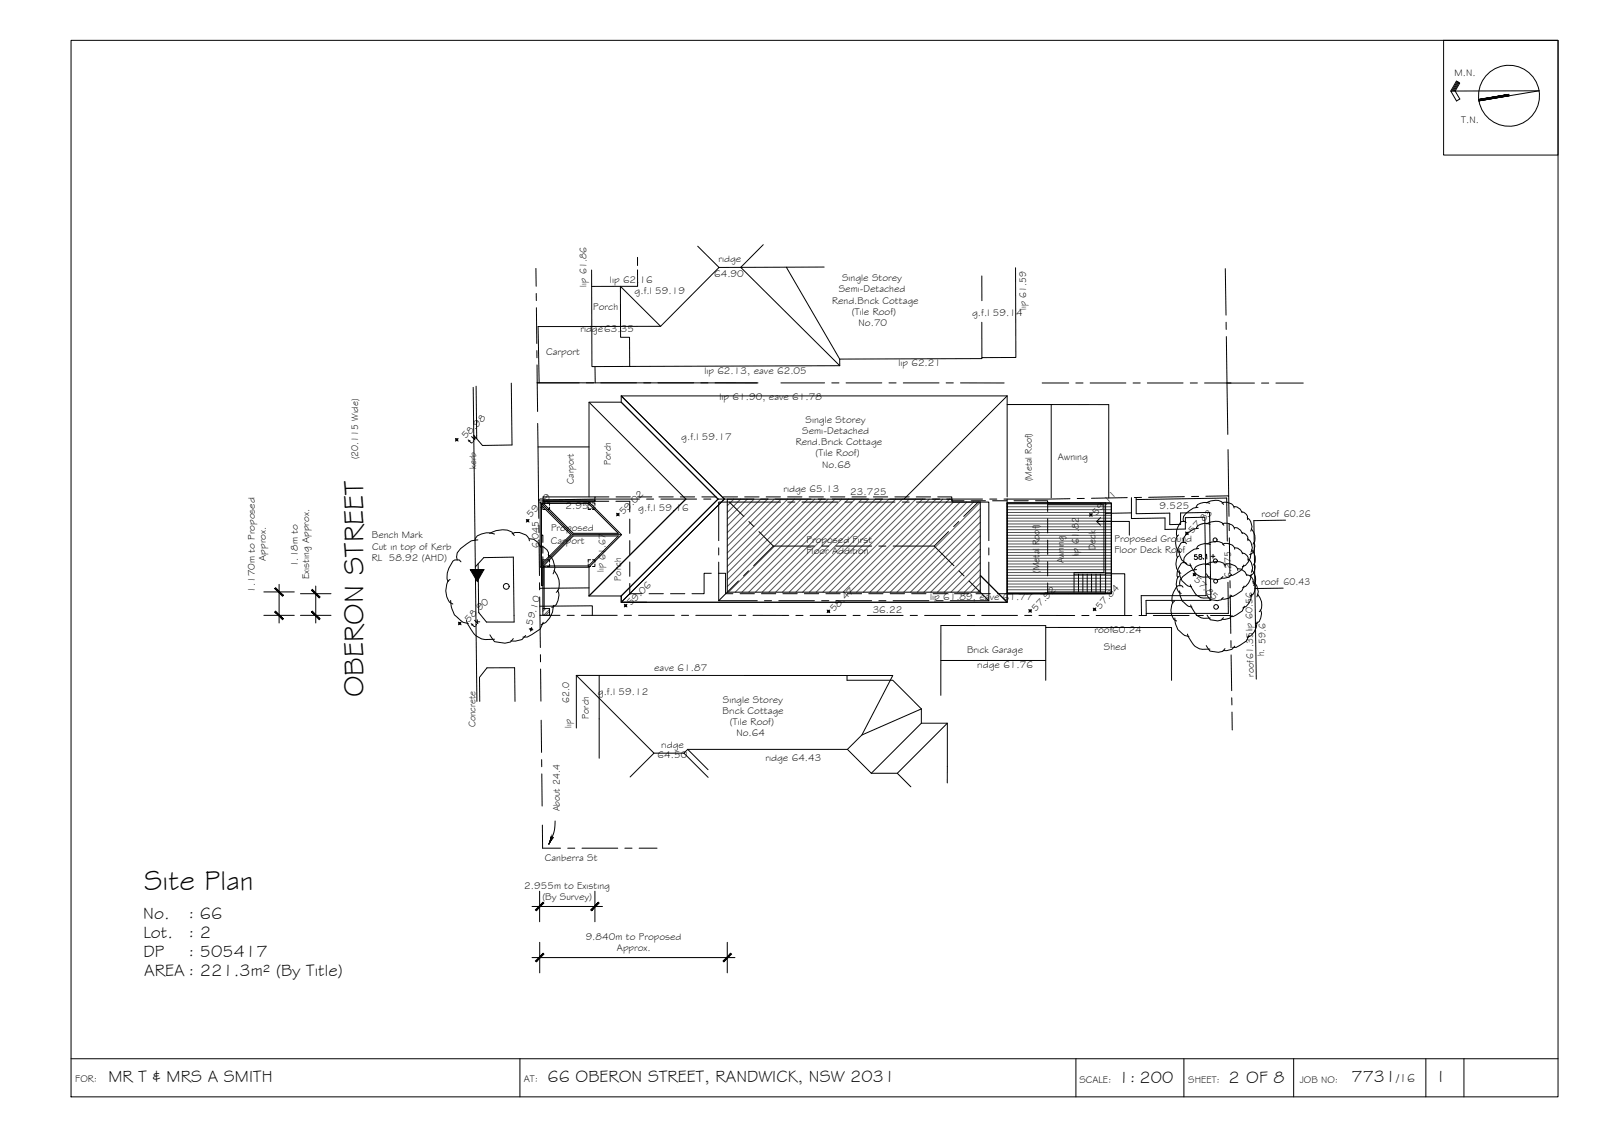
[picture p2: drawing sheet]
<svg xmlns="http://www.w3.org/2000/svg" width="420mm" height="297mm" viewBox="0 0 420 297" stroke-linecap="round" stroke-linejoin="round" font-family="sans-serif">
<!-- layer: HATCH -->
<g fill="none" stroke="#545454" stroke-width=".26">
<path d="M192.5 130.9l-1.8 1.7M194.2 130.9l-3.5 3.5M196 130.9l-5.3 5.2M197.8 130.9l-7.1 7M199.5 130.9l-8.8 8.8M201.3 130.9l-10.6 10.5M203.1 130.9l-12.4 12.3M204.8 130.9l-14.1 14.1M206.6 130.9l-15.9 15.8M208.4 130.9l-17.7 17.6M210.1 130.9l-19.4 19.4M211.9 130.9l-21.2 21.1"/>
<path d="M213.7 130.9l-23 22.9M215.4 130.9l-24.3 24.4M217.2 130.9l-24.4 24.4M219 130.9l-24.4 24.4M220.7 130.9l-24.3 24.4M222.5 130.9l-24.4 24.4M224.3 130.9l-24.4 24.4M226 130.9l-24.3 24.4M227.8 130.9l-24.4 24.4M229.6 130.9l-24.4 24.4M231.4 130.9l-24.4 24.4M233.1 130.9l-24.4 24.4"/>
<path d="M234.9 130.9l-24.4 24.4M236.7 130.9l-24.4 24.4M238.4 130.9l-24.4 24.4M240.2 130.9l-24.4 24.4M242 130.9l-24.4 24.4M243.7 130.9l-24.3 24.4M245.5 130.9l-24.4 24.4M247.3 130.9l-24.4 24.4M249 130.9l-24.4 24.4M250 131.6l-23.6 23.7M251.8 131.6l-23.6 23.7M253.6 131.6l-23.6 23.7"/>
<path d="M255.3 131.6l-23.6 23.7M257.1 131.6l-23.6 23.7M257.1 133.4l-21.8 21.9M257.1 135.2l-20.1 20.1M257.1 136.9l-18.3 18.4M257.1 138.7l-16.5 16.6M264.1 139.6h27.4M264.1 138.9h27.4M264.1 138.1h27.4M264.1 137.4h27.4M264.1 136.6h27.4M264.1 135.9h27.4"/>
<path d="M264.1 135.1h27.4M264.1 134.4h27.4M264.1 133.6h27.4M264.1 132.9h27.4M264.1 132.1h27.4M142.6 159.5l-.2 .3M143.1 159.5l-.7 .8M144.1 159.8l-1.5 1.5M257.1 140.5l-14.8 14.8M257.1 142.3l-13 13M257.1 144l-11.2 11.3M257.1 145.8l-9.5 9.5"/>
<path d="M257.1 147.5l-7.7 7.8M257.1 149.3l-5.9 6M257.1 151.1l-4.2 4.2M257.1 152.9l-2.4 2.4M257.1 154.6l-.6 .7M264.1 155.4h27.4M264.1 154.6h27.4M264.1 153.9h27.4M264.1 153.1h27.4M264.1 152.4h27.4M264.1 151.6h27.4M264.1 150.8h27.4"/>
<path d="M264.1 150.1h27.4M264.1 149.4h27.4M264.1 148.6h27.4M264.1 147.9h27.4M264.1 147.1h27.4M264.1 146.4h27.4M264.1 145.6h27.4M264.1 144.9h27.4M264.1 144.1h27.4M264.1 143.4h27.4M264.1 142.6h27.4M264.1 141.9h27.4"/>
<path d="M264.1 141.1h27.4M264.1 140.3h27.4M144.1 160.3l-1 1"/>
</g>
<!-- layer: BORDER -->
<g fill="none" stroke="#000" stroke-width=".26">
<path d="M18.6 10.6h390v277h-390zM378.6 10.6h30v30.1h-30zM380.5 23.9l1.5-2.6 .8 .5-1.2 2.1 1.3 2.1-.9 .5-1.5-2.6 23.2-.1-15.8 2.6M382.2 21.4l-1.4 2.5M382.4 21.5l-1.3 2.4M382.6 21.6l-1.2 2.3M395.7 24.8l-7.9 1.3M18.6 277.6h390M136.4 277.6v10M282.2 277.6v10M310.5 277.6v10M339.3 277.6v10"/>
<path d="M374 277.6v10M383.9 277.6v10"/>
<circle cx="395.8" cy="25.1" r="8"/>
</g>
<!-- layer: ROOFPLAN EXIST. -->
<g fill="none" stroke="#000" stroke-width=".26">
<path d="M155.2 70.8v25.3h9.9M155.2 75.1h7.5l10.6 10.4M167.2 67.5v2.1M183 64.6l5.6 5.5-15.3 15.4-18.1 .1M200.2 64.1l-5.9 6 25.9 25.8M206.2 70.1l14 24M216.2 70l-27.6 .1M257.5 72.3v6.5M266.3 70.2l.1 23.5-8.9 .1v.2l-37.3 .1v1.8l-55.1 .2v-7.7h-2.3l-.1-13.3h4.5v-4.3M257.5 84.5v9.3M154.5 105.4l25.4 25.4-25.4 25.4M264.1 103.8h-101.2l27.1 27"/>
<path d="M264.1 106.1h26.7v24.5M264.1 103.8v26.5M264.1 103.8l-27 27M275.7 106.1v24.4M154.5 130.3v-24.9h8.4l25.4 25.4M188.3 130.8l-25.4 25.4M188.3 130.8l-25.4-25.4v-1.6l27.1 27M190 130.8l-27.1 27.1h101.2v-26h16.2M264.1 130.8v27.1l-7-7.1 7 7.1h-101.2l27.1-27.1M337.2 136.4l-8.3 .1 .6 41.5M154.5 156.2h8.4v1.7M154.5 148.7v7.5"/>
<path d="M264.1 155.7h16.2M336.5 154.2l-7.4 .1M151.2 177.1l20.3 20.4-6.2 6.2M151.2 177.1h71M151.2 177.1v13.8M157.1 177.1v21.7M222.2 177.1v1.2h12l7.4 7.6M222.2 177.1h12l-8.2 15.6M246.7 173.2h27.6M274.3 178.4v-14.4h-27.5l-.1 18.3M274.3 164.5h33v13.9M171.5 197.5h7.9"/>
<path d="M179.4 197.5l1-1h41.9l6.2 6.2M179.4 197.5l6.3 6.3M180.4 196.5l5.3 5.3M241.6 185.9l-15.6 6.8-3.7 3.8M241.6 185.9v3.7M248.5 189.6l-13.2 13.1M228.5 202.7l13.1-13.1h6.9l-.1 15.7M228.5 202.7h6.8M235.3 202.7l3.6 3.6"/>
</g>
<!-- layer: EXISTING -->
<g fill="none" stroke="#000" stroke-width=".26">
<path d="M155.2 85.6h-14.1l.3 14.8M156 96.1l.1 4.3M124.1 101.6l.2 12.5M124.3 114.1l.8 69.8M124.9 101.3l.1 13.7M134.1 100.4l.2 16.3-7.8 .1-2.2-2.7M141.1 117.2h13.4M156 130.3h-13.6v1.1h13.6M159.7 130.3h-3.7v1.1h3.7M161.5 131.4h3.7v2.8M161.6 130.3h3.7M165.2 136.1v3.7"/>
<path d="M167.2 130.3h3.7M172.8 130.3h3.8M178.4 130.3h3.8M184.1 130.3h3.7M189.7 130.3h3.7M195.3 130.3h3.8M200.9 130.3h3.8M206.6 130.3h3.7M212.2 130.3h3.7M217.8 130.3h3.8M223.4 130.3h3.8M229.1 130.3h3.7"/>
<path d="M234.7 130.3h3.7M240.3 130.3h3.8M245.9 130.3h3.7v1h3.2M254.7 131.3h3.8M260.3 131.3h3.8M265.9 131.3h3.8M271.6 131.3h3.2v2.8M274.8 131.9h15.2v23.8h-9.7M274.8 132.3h14.7v17.8h-7.8v5.1M274.8 136v3.7M296.7 134.5l-6.7 .1M296.7 130.5v5.4l8.8-.1v3l5.4-.1v-3l5.1-.1 .3 20.6h-17l.1 5.2"/>
<path d="M298 130.5v4.2l8.8-.2v3h2.8v-3l7.6-.2 .4 23.1h-17v4M298 131l23.7-.4 .2 11.3M125.4 147.8l.1 12.8 2.1 2.5h7.2l-.2-17-7.7 .1-2.2 2.4M141.6 158.9l13.7-.1v2.5M154.5 154.1l-13 .1M165.2 153v2.8l3.2-.1M165.2 141.7v3.8M165.2 147.3v3.8M170.2 155.7h3.8M175.9 155.7h3.7M186.5 150.3h-1.8v5.4h-3.2M188.4 150.3h1.9v5.4h1.9"/>
<path d="M194.1 155.7h3.8M199.7 155.7h3.8M205.3 155.7h3.8M211 155.7h3.7M216.6 155.7h3.8M222.2 155.7h3.8M227.8 155.7h3.8M233.5 155.7h3.7M239.1 155.7h3.8M244.7 155.7h3.8M250.3 155.7h3.8M256 155.7h3.7"/>
<path d="M261.6 155.7h3.8M267.2 155.7h3.8M274.8 152.8v2.9h-2M274.8 141.6v3.7M274.8 147.2v3.8M274.8 155.2h15.2M281.7 150.5h8.3M282.9 150.5v4.7M284 150.5v4.7M285.1 150.5v4.7M286.3 150.5v4.7M287.5 150.5v4.7"/>
<path d="M288.6 150.5v4.7M290 150.4h5v11M322.1 152.6l.1 8.2h-21.6M125.8 183.9v-6.3l1.9-2.5h7.3l.1 8.8"/>
</g>
<!-- layer: DIMENSION -->
<g fill="none" stroke="#000" stroke-width=".26">
<path d="M69.2 155.2h8M73.2 153.2v10.1M78.8 155.7h8M82.8 153.6v9.7M162.9 156.2v1.7h6.7M69.2 161.3h8M78.8 161.3h8M139.5 237.7h18.5M141.5 233.7v8M156 233.7v8M139.5 251.1h53.3M141.5 247.1v8"/>
<path d="M190.7 247.1v8"/>
</g>
<!-- layer: 0 -->
<g fill="#000" stroke="#000" stroke-width=".26">
<path d="M72.1 154.3l2 2 .2-.2zM72.1 154.3l.2-.2 2 2z"/>
<path d="M81.7 154.7l2 2.1 .2-.3zM81.9 154.5l2 2-2.2-1.8z"/>
<path d="M72.1 160.4l2.2 1.8-2-2zM72.1 160.4l2.2 1.8-.2 .2z"/>
<path d="M81.9 160.2l-.2 .2 2.2 1.8zM81.7 160.4l2.2 1.8-.2 .2z"/>
<path d="M142.4 236.6l-2 1.9 .2 .3zM142.4 236.6l.2 .2-2 2z"/>
<path d="M156.9 236.6l-1.8 2.2 2-2zM156.9 236.6l-1.8 2.2-.2-.3z"/>
<path d="M142.4 249.9l-1.8 2.3 2-2.1zM142.4 249.9l-1.8 2.3-.2-.3z"/>
<path d="M189.6 251.9l.3 .3 1.8-2.3zM191.7 249.9l.2 .2-2 2.1z"/>
</g>
<!-- layer: BORDER -->
<g fill="#000" stroke="#000" stroke-width=".26">
<path d="M387.8 26.1l8-1-7.9 1.3zM387.9 26.4l7.9-1.3z"/>
<path d="M387.8 26.1l8-1-.1-.3zM387.8 26.1l7.9-1.3z"/>
</g>
<!-- layer: BOUNDARY -->
<g fill="none" stroke="#000" stroke-width=".26">
<path d="M140.6 70.4v4.6M140.6 76.9l.1 1.9M321.4 70.4l.1 12.2M140.7 80.7l.1 9.4M140.8 91.9v1.9M140.9 95.7v4.7M321.6 84.5v1.9M321.6 88.2l.4 25.7M140.9 100.4l.1 7.5M140.9 100.4h11M141 111l.3 20.1M153.8 100.4h1.9"/>
<path d="M157.6 100.4h9.3M168.8 100.4h1.9M172.6 100.4h9.3M183.8 100.4h1.9M187.5 100.4h11.1M204.8 100.4h11.5M218.2 100.4h1.8M221.9 100.4h9.4M233.2 100.4h1.8M236.9 100.4h9.4M248.1 100.4h1.9M251.9 100.4h11.5"/>
<path d="M273.3 100.4h7M282.2 100.4h1.8M285.9 100.4h9.4M297.2 100.4h1.8M300.9 100.4h9.4M312.2 100.4h1.8M315.9 100.4h7M321.8 100.4h7.2M322.1 117.9l.1 12.1M330.9 100.4h1.8M334.6 100.4h7.2M141.3 137.8l.1 1.9"/>
<path d="M167.7 130.8l-26.4 .3v4.8M169.6 130.8h1.8M173.3 130.8h9.4M184.6 130.8h1.8M188.3 130.8h9.4M199.6 130.8h1.9M203.3 130.8h9.4M214.6 130.8h1.8M218.3 130.8h9.4M229.6 130.8h1.8M233.3 130.8h9.4M244.6 130.8h1.9"/>
<path d="M248.3 130.8h9.4M259.6 130.8h1.8M280.6 130.7l-17.3 .1M284.4 130.7h-1.9M295.6 130.5l-9.3 .1M299.4 130.4h-1.9M310.6 130.2l-9.3 .2M314.4 130.1l-1.9 .1M316.3 130.1l5.9-.1 .1 5.4M322.4 137.3v1.8M141.4 141.5l.1 9.4M141.5 152.8v1.8"/>
<path d="M141.5 156.5l.1 4.8h5.3M322.4 141l.2 9.4M322.6 152.2v1.9M322.7 156l.1 10.1M141.6 161.3l.1 8.5M141.7 171.6l.1 1.9M141.8 175.4l.1 8.4M148.7 161.3h1.9M152.5 161.3h9.4M163.7 161.3h1.9M167.5 161.3h9.4M178.7 161.3h1.9"/>
<path d="M182.5 161.3h9.4M193.7 161.3h1.9M197.5 161.3h9.4M208.7 161.3h1.9M212.5 161.3h9.4M223.7 161.3h1.9M227.5 161.3h9.4M238.7 161.3h1.9M242.5 161.3h9.3M253.7 161.3h1.9M257.5 161.3h9.4M268.7 161.3h1.9"/>
<path d="M272.5 161.3l9.4 .1M283.7 161.4h1.9M287.5 161.4h9.3M298.7 161.4h1.9M302.5 161.4h9.4M313.7 161.4h1.9M317.5 161.4h5.2M322.8 168l.1 1.8M322.9 171.7l.1 9.4M141.9 188.8l.1 8.5M142.1 199.2v1.8M323.1 182.9v1.9"/>
<path d="M323.1 186.7l.1 4.7M142.1 202.9l.1 8.4M142.2 216.3l.1 6.1h4.7M148.9 222.4h1.9M152.6 222.4h9.4M163.9 222.4h1.9M167.6 222.4h4.7"/>
</g>
<!-- layer: BDY_01 -->
<path d="M140.9 100.4h57.9" fill="none" stroke="#000" stroke-width=".26"/>
<!-- layer: TEXT -->
<path d="M145.2 219.5l-1.3 1.9M145.6 215.2l-.2 2.3-.7 2.1-.2-.1 .1-.3" fill="none" stroke="#000" stroke-width=".26"/>
<g fill="#000" stroke="#000" stroke-width=".26">
<path d="M144.3 220.5l-.4 .9zM144.5 219.5l.2 .1-.2 .8z"/>
<path d="M123.4 149.4h3.5zM123.4 149.4l1.8 3 1.7-3z"/>
<path d="M144.5 219.5l-.1 1zM144.5 219.5l-.1 1z"/>
<path d="M144.4 220.1l-.1 .6zM144.4 220.1l-.1 .6z"/>
<path d="M144.4 220v.5zM144.4 220v.5z"/>
<path d="M144.7 219.6l-.2 .8zM144.7 219.6l.3 .1-.3 .4z"/>
</g>
<!-- layer: HGTS_11 -->
<g fill="none" stroke="#000" stroke-width=".26">
<path d="M119.5 114.9l.6 .7M120.1 114.9l-.6 .7M122.8 115.3l.7 .7h.4M123.3 115.5l-.3 .3M123.7 114.5l.9 .8M124.1 115.6h.1M124.4 114.3v.9M124.4 114.8l.6 .1M138 136.2l.8 .7M138.8 136.2l-.8 .7M161.7 134.5l.7 .7M162.4 134.5l-.7 .7"/>
<path d="M285.8 134.6l.7 .8M286.5 134.6l-.7 .8M310.9 139.5l.7 .7M311.6 139.5l-.7 .7M163.7 158.4l.7 .7M164.4 158.4l-.7 .7M216.9 159.9l.7 .7M217.6 159.9l-.7 .7M269.8 159.8l.7 .7M270.5 159.8l-.7 .7M286.7 159.4l.8 .7M287.4 159.4l-.7 .7"/>
<path d="M312.9 150.3l.7 .7M313.6 150.3l-.7 .7M313.9 145.4l-.6 .1v.5a.44 .44 0 0 1 .6 0 .44 .44 0 0 1 0 .6 .44 .44 0 0 1-.7-.1M314.5 145.5v.3a.51 .51 0 0 1 .6 .1 .51 .51 0 0 1 0 .7h-.6a.51 .51 0 0 1 0-.6 .51 .51 0 0 1 .6-.2v-.4zM315.7 146.5h.1M316.2 145.6l.2-.3 .1 1.3M317.6 145.9h1M318.1 145.3v1M120.2 163.1l.7 .7M120.9 163.1l-.7 .7M123.6 163.5l.7 .7h.4M124 163.6l-.3 .3"/>
<path d="M124.5 162.6l.9 .9M124.9 163.8h.1M125.2 162.5v.8M125.2 163h.6M138.8 164.9l1 .2M139.4 164.5l-.2 1"/>
<circle cx="119.8" cy="115.3" r=".24"/>
<circle cx="138.4" cy="136.5" r=".24"/>
<circle cx="162" cy="134.9" r=".24"/>
<circle cx="286.1" cy="135" r=".24"/>
<circle cx="311.3" cy="139.8" r=".24"/>
<circle cx="164.1" cy="158.8" r=".24"/>
<circle cx="287.1" cy="159.7" r=".24"/>
<circle cx="313.2" cy="150.6" r=".24"/>
<circle cx="120.6" cy="163.4" r=".24"/>
<circle cx="139.3" cy="165" r=".24"/>
<circle cx="217.3" cy="160.3" r=".24"/>
<circle cx="270.2" cy="160.2" r=".24"/>
</g>
<!-- layer: 0.13 -->
<g fill="none" stroke="#000" stroke-width=".26">
<path d="M128.4 139.9a6.1 6.1 0 0 1 5.8-.4l.7 .9M134.3 139.9a3.4 3.4 0 0 1 4.5 1.3v.6M142.4 132.9v.7h.6M142.4 131.1h13.6v.3h-13.6zM143 131.8h-.6v.7M143.5 131.8h.6v.7M144.1 132.9v.7h-.6M154.3 132.9v.7h.6M154.9 131.8h-.6v.7M155.4 131.8h.6v.7M156 132.9v.7h-.6M311.1 137l-.3-.3h-.8a3.5 3.5 0 0 0-1.2 4"/>
<path d="M314.2 133h-.2a5.7 5.7 0 0 0-3.6 2.4v1.3M314.3 138.5h-.2a5.7 5.7 0 0 0-3.6 2.4v1.3M316.4 131.8a4.4 4.4 0 0 1 4-.2l.5 .6M316.4 137.3a4.4 4.4 0 0 1 4.1-.3l.5 .7M317.3 131.9a3.1 3.1 0 0 0-3.5 .9l-.1 .3M317.4 137.4a3.1 3.1 0 0 0-3.6 .8v.4M320.5 131.9a2.4 2.4 0 0 1 3.1 .9l.1 .4M320.6 137.4a2.45 2.45 0 0 1 3.1 .9l.1 .4M323.7 132.8a2.45 2.45 0 0 1 2.1 1.6M323.8 138.3a2.45 2.45 0 0 1 2 1.6M325.6 134.1a1.79 1.79 0 0 1 1.6 2.1M325.7 139.7a1.76 1.76 0 0 1 1.6 2"/>
<path d="M327.1 135.7a2.72 2.72 0 0 1 .9 3.5M328.2 138.6a3.1 3.1 0 0 1 .4 4.1M118.1 151.9l-.6 .4a5.5 5.5 0 0 0 .4 5.6l.9 .5M118.2 157.4v.4a6.5 6.5 0 0 0 3.2 5.3l1.4 .4M120.9 147.3l-.4-.5h-1.2a6.2 6.2 0 0 0-2.1 5l.4 .7M125.3 141.6l-1.7 .2-2.8 2-.9 1.1-.2 1.1 .2 .8M129.7 140a4.9 4.9 0 0 0-4.5 .5l-.5 .7-.1 .4M138.8 141.2a3.4 3.4 0 0 1 3 2.3M141.6 143.2a2.53 2.53 0 0 1 2.3 3M142 148.7h.4v4.8h-.4zM142 143.6v1.8M142 146.4v2.3"/>
<path d="M142.4 142.2v-1.9h-.4v2.3M142.4 159.5v-10.8h.3v10.8M142.4 146v2.5h.6M142.4 143.1v1.9M142.4 146.8h.6M143.5 146.8h.6v.6M143.8 145.4a3.9 3.9 0 0 1 1.3 5M144.1 147.9v.6h-.6M145.1 158.7a5.2 5.2 0 0 1-3.2 5.1M145.3 149.6a5 5 0 0 1 1 5.4l-.4 .3M146.2 154.7a3.7 3.7 0 0 1-1.1 4.5h-.4M154.3 147.9v.6h.6"/>
<path d="M154.9 146.8h-.6v.6M155.4 146.8h.6v.6M156 147.9v.6h-.6M308 157.6a3.4 3.4 0 0 0-.4 4.4l.3 .4 .7 .4M309.1 140.3a2.99 2.99 0 0 0-.3 3.8l.2 .4 .6 .3M309.2 145.8a2.99 2.99 0 0 0-.4 3.8l.3 .4 .6 .3M309.2 144.1a4.1 4.1 0 0 0 3.2 4.3M309.3 151.1a3 3 0 0 0-.4 3.8l.3 .4 .6 .3M309.3 149.6a4.1 4.1 0 0 0 3.2 4.3M309.4 154.9a4.2 4.2 0 0 0 3.2 4.3M310.3 153.9l-.3-.3h-1a4.1 4.1 0 0 0-1.4 4.5M311.2 142.6l-.3-.4h-.9a3.5 3.5 0 0 0-1.2 4"/>
<path d="M311.3 147.8l-.3-.3h-.9a3.5 3.5 0 0 0-1.2 4M312.1 147.8l.2 .6a4.4 4.4 0 0 0 3.3 2.9l1.7-.1M312.2 153.3l.2 .6a4.7 4.7 0 0 0 2.6 2.8l2.4 .1M312.3 158.6l.1 .6a4.4 4.4 0 0 0 3.3 2.9l1.7-.1M313.8 149.3h-.2a6.5 6.5 0 0 0-4.1 2.8l-.1 .8 .1 .7M314.4 143.8h-.3a5.7 5.7 0 0 0-3.5 2.4v1.3M316.3 148a5.1 5.1 0 0 1 4.7-.3l.5 .8M316.4 150.4l.9 1.3 1.9 .3 1-.2 .5-.7M316.5 155.9l.9 1.3 1.9 .3 1-.2 .5-.7M316.5 142.6a4.4 4.4 0 0 1 4.1-.2l.5 .6M317.3 148.1a3.6 3.6 0 0 0-4 .9v.4M317.4 142.7a3.1 3.1 0 0 0-3.5 .8v.4"/>
<path d="M320.7 142.7a2.4 2.4 0 0 1 3.1 .9v.4M321 148.1a2.77 2.77 0 0 1 3.6 1v.5M323 150.6a2.67 2.67 0 0 1-2.7 .9M323.1 156.1a2.68 2.68 0 0 1-2.8 .9M323.8 143.6a2.52 2.52 0 0 1 2.1 1.6M324.6 149.1a2.8 2.8 0 0 1 2.4 1.8M325.8 145a1.76 1.76 0 0 1 1.6 2.1M326.2 148.1l-.5 1.3-2.4 1.4h-.8M326.3 153.6l-.6 1.3-2.4 1.5h-.7M326.4 158.9l-.6 1.3-2.4 1.4h-.8M326.8 150.7a2.02 2.02 0 0 1 1.9 2.3M327.2 141.2a2.72 2.72 0 0 1 .9 3.6"/>
<path d="M327.3 146.6a2.7 2.7 0 0 1 .9 3.4M328.1 145a3.7 3.7 0 0 1-2.3 3.6M328.2 150.5a3.7 3.7 0 0 1-2.3 3.6M328.2 155.8a3.6 3.6 0 0 1-2.2 3.6M328.3 144.1a3.1 3.1 0 0 1 .4 4M328.4 149.4a3.1 3.1 0 0 1 .3 4.1M328.6 152.5a3.1 3.1 0 0 1 1 4M328.8 142.3a2.23 2.23 0 0 1-1 3.1M328.9 147.8a2.5 2.5 0 0 1-.8 3.1h-.3M329 153a2.57 2.57 0 0 1-.8 3.2h-.3M329.8 155.8a3.5 3.5 0 0 1 .5 4.6M330.5 159.9a2.91 2.91 0 0 1-.9 3.5h-.3"/>
<path d="M122.3 162.7a12.3 12.3 0 0 0 2.5 4l1.5 .8 1 .2 2.4-.1M128.5 166.4l1.2 1.8 2.7 .4 1.5-.3 .7-.9M137.9 166.6l-1 1.1-1.7 .4-1.2-.1M142.5 163.1l-.8 1.8-3.4 2.1h-1.2M308.1 162a4.8 4.8 0 0 0 3.7 4.9M311.4 166.2l.2 .7a5 5 0 0 0 3.8 3.3h1.9M316.4 169.3l.9 1.4 2.2 .3 1.2-.2 .6-.8M316.6 161.3l.8 1.2 1.9 .3 1.1-.2 .5-.7M323.2 161.4a2.68 2.68 0 0 1-2.8 .9M323.9 169.4a3.1 3.1 0 0 1-3.1 1.1M327.6 166.6l-.7 1.4-2.7 1.7h-.9M329.7 163.1a4.2 4.2 0 0 1-2.6 4"/>
</g>
<!-- layer: NEWWORK -->
<path d="M141.7 131.6h12.8l8.5 8.6-8.5 8.5h-12.8zM142 132h12.3l7.9 7.8h-11.8l-7.9-7.8M142 132l8.2 8.2M142 132v16.4M142 132.5l7.7 7.7-7.7 7.7M190.7 130.9h59v.7h7.4v23.7h-66.4zM264.1 131.9h27.4v23.8h-27.4M264.1 131.9h27.4v23.8h-27.4zM142 148.4h12.3l7.9-7.9h-11.8l-7.9 7.9M142.4 159.5h1.7v1.8h-1.7zM150.2 140.2h12.8M150.2 140.2l-8.2 8.2" fill="none" stroke="#000" stroke-width=".26"/>
<!-- layer: 0 -->
<path d="M287.6 136.7h8.6v3.6M288.6 135.7l-1 1 1 1" fill="none" stroke="#000" stroke-width=".26"/>
<!-- layer: VEGSPREAD -->
<g fill="none" stroke="#000" stroke-width=".26">
<circle cx="132.8" cy="153.7" r=".75"/>
<circle cx="318.7" cy="141.5" r=".52"/>
<circle cx="318.7" cy="147" r=".52"/>
<circle cx="318.8" cy="152.4" r=".52"/>
<circle cx="318.9" cy="159.1" r=".6"/>
</g>
<!-- layer: ROOFPLAN NEW -->
<g fill="none" stroke="#000" stroke-width=".26">
<path d="M191.3 131.6l3.8 3.8M196.4 136.7l1.3 1.4M199.1 139.4l3.7 3.8M204.7 131.6h-16.2v10.1M206.6 131.6h1.9M210.3 131.6h9.4M221.6 131.6h1.9M225.3 131.6h9.4M236.6 131.6h1.9M240.4 131.6h18.9v10.1M248.8 139.4l-3.8 3.8M251.4 136.7l-1.3 1.4"/>
<path d="M256.5 131.6l-3.7 3.8M188.5 147.4v10.1h10.1M188.5 143.6v1.9M193.7 152.3l-5.2 5.2M196.3 149.7l-1.3 1.3M200.5 157.5h1.9M202.8 143.2h10.8M202.8 143.2l-5.1 5.1M204.2 157.5h9.4M215.5 157.5h1.9M215.5 143.2h1.9M219.2 157.5h9.4"/>
<path d="M219.2 143.2h9.4M230.5 157.5h1.9M230.5 143.2h1.9M234.2 157.5h9.4M234.2 143.2h10.8M245 143.2l5.2 5.1M245.5 157.5h1.9M251.5 149.7l1.3 1.3M254.2 152.3l5.1 5.2M259.3 147.4v10.1h-10.1M259.3 143.6v1.9"/>
</g>
<g font-size="7.5">
<text x="95.3" y="182.8" transform="rotate(-90 95.3 182.8)">OBERON STREET</text>
<text x="37.8" y="233.3">Site Plan</text>
</g>
<g font-size="4.5">
<text x="37.6" y="240.8">No.</text>
<text x="37.6" y="245.8">Lot.</text>
<text x="49.4" y="240.8">: 66</text>
<text x="49.4" y="245.8">: 2</text>
<text x="37.6" y="250.9">DP</text>
<text x="49.4" y="250.9">: 505417</text>
<text x="37.8" y="255.9">AREA : 221.3m² (By Title)</text>
<text x="28.4" y="283.6">MR T &amp; MRS A SMITH</text>
<text x="143.6" y="283.6">66 OBERON STREET, RANDWICK, NSW 2031</text>
<text x="293.4" y="283.9">1: 200</text>
<text x="322.2" y="283.9">2 OF 8</text>
<text x="354.4" y="283.8">7731</text>
<text x="377.4" y="283.7">I</text>
</g>
<text font-size="3.2" x="366.2" y="283.8">/16</text>
<g font-size="2.6">
<text x="381.5" y="19.8">M.N.</text>
<text x="383.2" y="32.4">T.N.</text>
<text x="188.4" y="68.6">ridge</text>
<text x="153.8" y="75.2" transform="rotate(-90 153.8 75.2)">lip 61.86</text>
<text x="160" y="74.1">lip 62.16</text>
<text x="166.4" y="77.1">g.f.l 59.19</text>
<text x="187.3" y="72.6">64.90</text>
<text x="220" y="76.7">Semi-Detached</text>
<text x="220.8" y="73.7">Single Storey</text>
<text x="155.6" y="81.3">Porch</text>
<text x="218.2" y="79.6">Rend.Brick Cottage</text>
<text x="223.4" y="82.5">(Tile Roof)</text>
<text x="255" y="82.8">g.f.l 59.14</text>
<text x="269.1" y="81.2" transform="rotate(-90 269.1 81.2)">lip 61.59</text>
<text x="152.2" y="87">ridge63.35</text>
<text x="225.2" y="85.5">No.70</text>
<text x="143.2" y="93">Carport</text>
<text x="184.7" y="97.9">lip 62.13, eave 62.05</text>
<text x="235.6" y="96">lip 62.21</text>
<text x="188.7" y="104.9">lip 61.90, eave 61.78</text>
<text x="210.4" y="113.8">Semi-Detached</text>
<text x="211.3" y="110.8">Single Storey</text>
<text x="122.1" y="115.2" transform="rotate(-45 122.1 115.2)">58.98</text>
<text x="178.7" y="115.4">g.f.l 59.17</text>
<text x="208.7" y="116.7">Rend.Brick Cottage</text>
<text x="213.9" y="119.6">(Tile Roof)</text>
<text x="93.9" y="120.4" transform="rotate(-90 93.9 120.4)">(20.115 Wide)</text>
<text x="124.9" y="123" transform="rotate(-90 124.9 123)">kerb</text>
<text x="160.2" y="121.8" transform="rotate(-90 160.2 121.8)">Porch</text>
<text x="215.6" y="122.6">No.68</text>
<text x="277.4" y="120.6">Awning</text>
<text x="150.5" y="126.8" transform="rotate(-90 150.5 126.8)">Carport</text>
<text x="205.5" y="129.1">ridge 65.13</text>
<text x="223" y="129.7">23.725</text>
<text x="270.6" y="126.2" transform="rotate(-90 270.6 126.2)">(Metal Roof)</text>
<text x="139.1" y="135.8" transform="rotate(-45 139.1 135.8)">59.09</text>
<text x="148.3" y="133.5">2.955</text>
<text x="163.4" y="135.1" transform="rotate(-45 163.4 135.1)">59.02</text>
<text x="167.4" y="134.1">g.f.l 59.16</text>
<text x="287.5" y="135.2" transform="rotate(-45 287.5 135.2)">59.11</text>
<text x="304.1" y="133.4">9.525</text>
<text x="330.8" y="135.5">roof 60.26</text>
<text x="97.5" y="141.2">Bench Mark</text>
<text x="141.3" y="143.5" transform="rotate(-90 141.3 143.5)">6.045</text>
<text x="144.5" y="142.7">Carport</text>
<text x="144.5" y="139.1">Proposed</text>
<text x="211.5" y="142.5">Proposed First</text>
<text x="282.9" y="142.6" transform="rotate(-90 282.9 142.6)">61.82</text>
<text x="292.3" y="142.1">Proposed Ground</text>
<text x="312.7" y="140" transform="rotate(-45 312.7 140)">57.83</text>
<text x="69.8" y="147" transform="rotate(-90 69.8 147)">Approx.</text>
<text x="78.1" y="148.7" transform="rotate(-90 78.1 148.7)">1.18m to</text>
<text x="97.5" y="147">RL 58.92 (AHD)</text>
<text x="97.6" y="144.1">Cut in top of Kerb</text>
<text x="158.4" y="150" transform="rotate(-90 158.4 150)">lip 61.67</text>
<text x="211.5" y="145.4">Floor Addition</text>
<text x="279" y="147.6" transform="rotate(-90 279 147.6)">Awning</text>
<text x="282.9" y="145.9" transform="rotate(-90 282.9 145.9)">lip</text>
<text x="287.3" y="144.2" transform="rotate(-90 287.3 144.2)">Deck</text>
<text x="292.3" y="145">Floor Deck Roof</text>
<text x="66.8" y="155.5" transform="rotate(-90 66.8 155.5)">1.170m to Proposed</text>
<text x="81.1" y="151.8" transform="rotate(-90 81.1 151.8)">Existing Approx.</text>
<text x="162.9" y="152.2" transform="rotate(-90 162.9 152.2)">Porch</text>
<text x="272.7" y="150.2" transform="rotate(-90 272.7 150.2)">(Metal Roof)</text>
<text x="313" y="152" transform="rotate(45 313 152)">57.85</text>
<text x="322.9" y="151.5" transform="rotate(-90 322.9 151.5)">6.275</text>
<text x="330.8" y="153.4">roof 60.43</text>
<text x="165.5" y="159" transform="rotate(-45 165.5 159)">59.06</text>
<text x="218.7" y="160.5" transform="rotate(-45 218.7 160.5)">58.47</text>
<text x="228.9" y="160.8">36.22</text>
<text x="243.9" y="157.4">lip 61.89, eave 61.77</text>
<text x="271.6" y="160.4" transform="rotate(-45 271.6 160.4)">57.92</text>
<text x="288.5" y="159.9" transform="rotate(-48 288.5 159.9)">57.84</text>
<text x="122.9" y="163.3" transform="rotate(-45 122.9 163.3)">58.90</text>
<text x="139.6" y="164" transform="rotate(-74 139.6 164)">59.10</text>
<text x="287.1" y="166.1">roof60.24</text>
<text x="253.6" y="171.2">Brick Garage</text>
<text x="289.5" y="170.5">Shed</text>
<text x="331.6" y="172.1" transform="rotate(-90 331.6 172.1)">h. 59.6</text>
<text x="171.6" y="175.9">eave 61.87</text>
<text x="256.3" y="175.1">ridge 61.76</text>
<text x="328.8" y="177.4" transform="rotate(-90 328.8 177.4)">roof61.35lip 60.56</text>
<text x="149.3" y="184.3" transform="rotate(-90 149.3 184.3)">62.0</text>
<text x="156.8" y="182.3">g.f.l 59.12</text>
<text x="189.6" y="184.3">Single Storey</text>
<text x="124.7" y="190.7" transform="rotate(-90 124.7 190.7)">Concrete</text>
<text x="149.9" y="190.8" transform="rotate(-90 149.9 190.8)">lip</text>
<text x="154.5" y="188.5" transform="rotate(-90 154.5 188.5)">Porch</text>
<text x="189.5" y="187.2">Brick Cottage</text>
<text x="191.4" y="190.2">(Tile Roof)</text>
<text x="173.4" y="196">ridge</text>
<text x="193.2" y="193.1">No.64</text>
<text x="172.5" y="198.8">64.50</text>
<text x="200.8" y="199.6">ridge 64.43</text>
<text x="146.8" y="212.7" transform="rotate(-90 146.8 212.7)">About 24.4</text>
<text x="142.9" y="225.6">Canberra St</text>
<text x="137.5" y="233.1">2.955m to Existing</text>
<text x="142.2" y="236">(By Survey)</text>
<text x="153.6" y="246.4">9.840m to Proposed</text>
<text x="161.8" y="249.4">Approx.</text>
<text x="19.8" y="283.8">FOR:</text>
<text x="137.4" y="283.6">AT:</text>
<text x="283.1" y="283.9">SCALE:</text>
<text x="311.6" y="283.9">SHEET:</text>
<text x="340.9" y="283.9">JOB NO:</text>
</g>
</svg>
